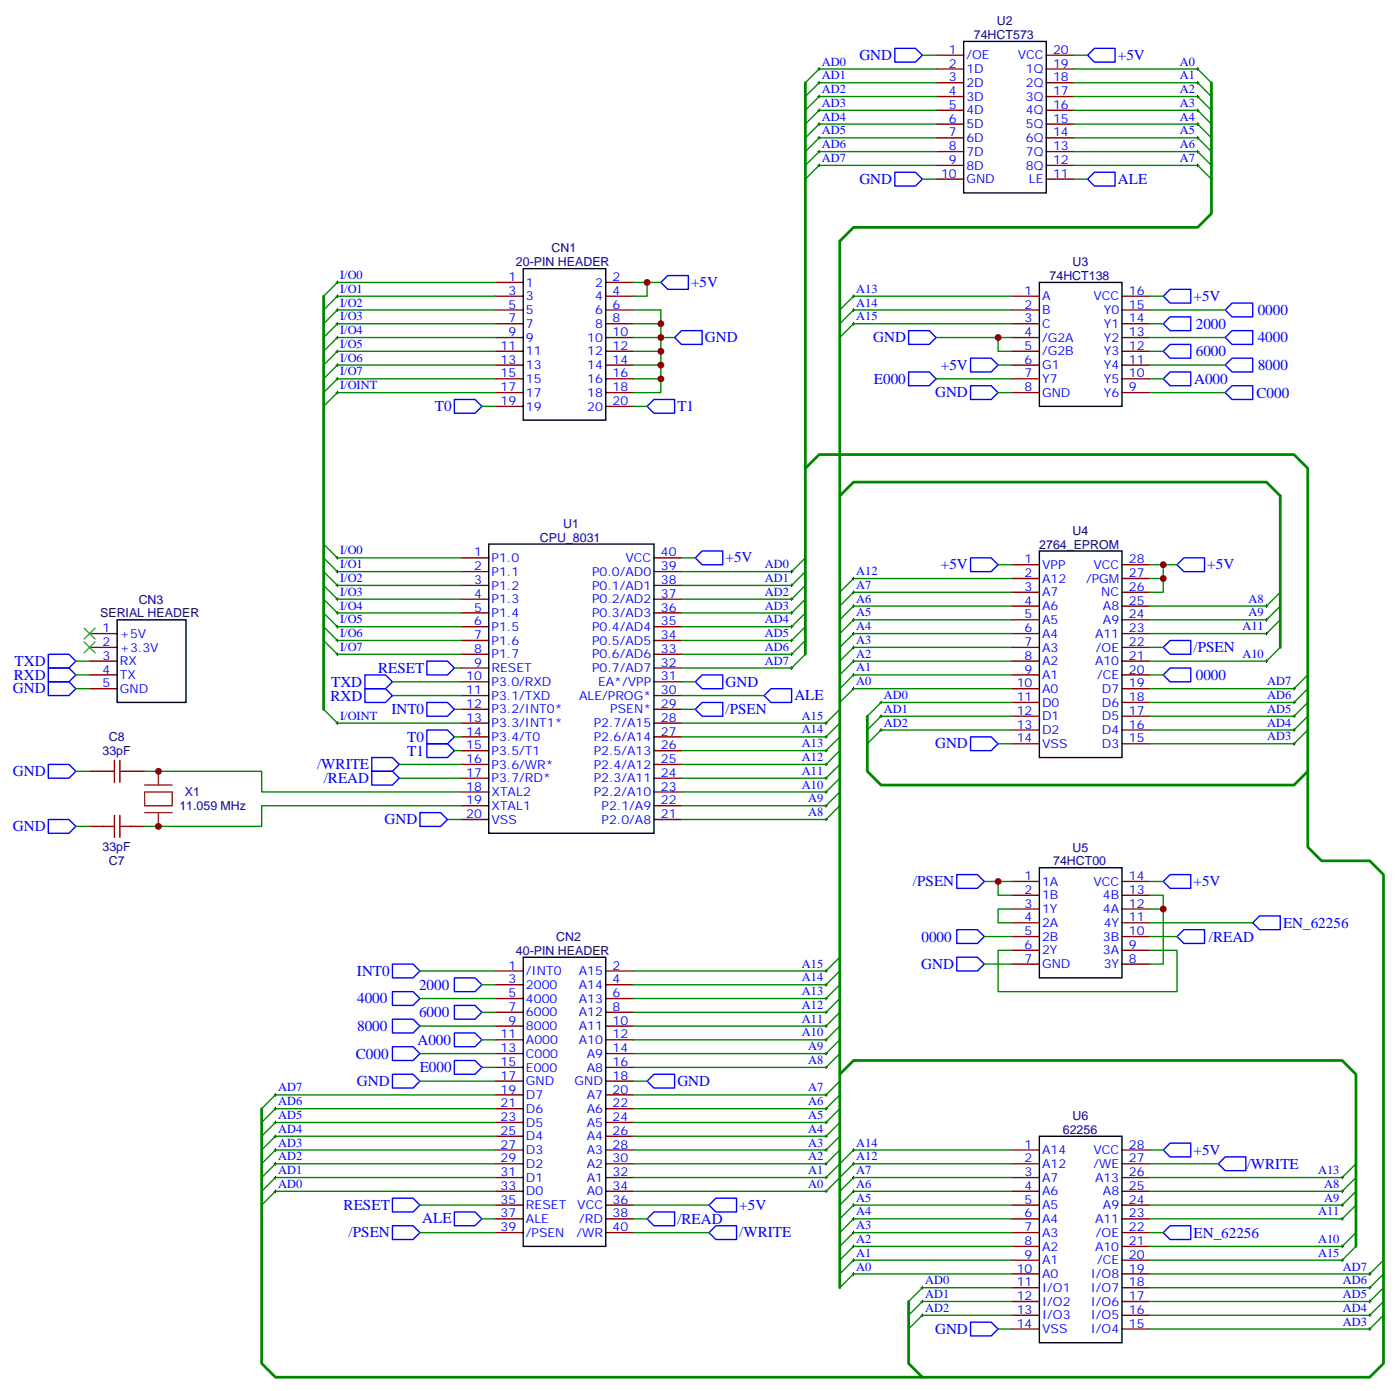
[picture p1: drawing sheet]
<svg xmlns="http://www.w3.org/2000/svg" width="359mm" height="356mm" viewBox="0 0 359 356" stroke-linecap="round" stroke-linejoin="round" font-family="sans-serif">
<path d="M206.4 21.2v146.4M310.5 21.2v33.5l-3.5 3.5h-88.2l-3.6 3.6v268.1M82.9 75.9v105.8M206.4 120l3.5-3.5h121.7l3.6 3.5v77.6l-3.6 3.5h-105.8l-3.5-3.5v-14.1M215.2 127l3.6-3.5h105.8l3.5 3.5v38.8M335.2 197.6v19.4l3.5 3.5h12.3l3.6 3.5v125.3l-3.6 3.5h-114.6l-3.5-3.5v-15.9M215.2 275.2l3.6-3.5h125.2l3.5 3.5v44.1M67.1 284v65.3l3.5 3.5h165.8" fill="none" stroke="#008700" stroke-width=".71"/>
<g fill="none" stroke="#870000" stroke-width=".35">
<path d="M239.9 14.1h7.1M239.9 17.7h7.1M268.1 14.1h7.1M268.1 17.7h7.1M239.9 21.2h7.1M239.9 24.7h7.1M239.9 28.3h7.1M239.9 31.8h7.1M239.9 35.3h7.1M239.9 38.8h7.1M268.1 21.2h7.1M268.1 24.7h7.1"/>
<path d="M268.1 28.3h7.1M268.1 31.8h7.1M268.1 35.3h7.1M268.1 38.8h7.1M239.9 42.4h7.1M239.9 45.9h7.1M268.1 42.4h7.1M268.1 45.9h7.1M127 75.9h7.1M127 79.4h7.1M127 72.4h7.1M155.3 75.9h7"/>
<path d="M155.3 79.4h7M155.3 72.4h7M259.3 75.9h7.1M259.3 79.4h7.1M287.5 75.9h7.1M287.5 79.4h7.1M127 82.9h7.1M127 86.5h7.1M127 90h7.1M127 93.5h7.1M127 97h7.1M155.3 82.9h7"/>
<path d="M155.3 86.5h7M155.3 90h7M155.3 93.5h7M155.3 97h7M259.3 82.9h7.1M259.3 86.5h7.1M259.3 90h7.1M259.3 93.5h7.1M259.3 97h7.1M287.5 82.9h7.1M287.5 86.5h7.1M287.5 90h7.1"/>
<path d="M287.5 93.5h7.1M287.5 97h7.1M127 100.6h7.1M127 104.1h7.1M155.3 100.6h7M155.3 104.1h7M259.3 100.6h7.1M287.5 100.6h7.1M118.2 142.9h7.1M118.2 146.4h7.1M118.2 150h7.1M118.2 153.5h7.1"/>
<path d="M118.2 157h7.1M167.6 142.9h7.1M167.6 146.4h7.1M167.6 150h7.1M167.6 153.5h7.1M167.6 157h7.1M259.3 144.7h7.1M259.3 148.2h7.1M259.3 151.7h7.1M259.3 155.3h7.1M259.3 158.8h7.1M287.5 144.7h7.1"/>
<path d="M287.5 148.2h7.1M287.5 151.7h7.1M287.5 155.3h7.1M287.5 158.8h7.1M23 162.3h7M23 165.8h7M23 169.4h7M23 172.9h7M23 176.4h7M118.2 160.5h7.1M118.2 164.1h7.1M118.2 167.6h7.1"/>
<path d="M118.2 171.1h7.1M118.2 174.7h7.1M118.2 178.2h7.1M167.6 160.5h7.1M167.6 164.1h7.1M167.6 167.6h7.1M167.6 171.1h7.1M167.6 174.7h7.1M167.6 178.2h7.1M259.3 162.3h7.1M259.3 165.8h7.1M259.3 169.4h7.1"/>
<path d="M259.3 172.9h7.1M259.3 176.4h7.1M259.3 180h7.1M287.5 162.3h7.1M287.5 165.8h7.1M287.5 169.4h7.1M287.5 172.9h7.1M287.5 176.4h7.1M287.5 180h7.1M23 197.6h3.5M33.5 197.6h3.6M118.2 181.7h7.1"/>
<path d="M118.2 185.2h7.1M118.2 188.8h7.1M118.2 192.3h7.1M118.2 195.8h7.1M118.2 199.4h7.1M167.6 181.7h7.1M167.6 185.2h7.1M167.6 188.8h7.1M167.6 192.3h7.1M167.6 195.8h7.1M167.6 199.4h7.1M259.3 183.5h7.1"/>
<path d="M259.3 187h7.1M259.3 190.5h7.1M287.5 183.5h7.1M287.5 187h7.1M287.5 190.5h7.1M23 211.7h3.5M33.5 211.7h3.6M118.2 202.9h7.1M118.2 206.4h7.1M118.2 209.9h7.1M167.6 202.9h7.1M167.6 206.4h7.1"/>
<path d="M167.6 209.9h7.1M259.3 225.8h7.1M259.3 229.3h7.1M259.3 232.9h7.1M259.3 236.4h7.1M259.3 239.9h7.1M287.5 225.8h7.1M287.5 229.3h7.1M287.5 232.9h7.1M287.5 236.4h7.1M287.5 239.9h7.1M127 248.7h7.1"/>
<path d="M127 252.3h7.1M127 255.8h7.1M127 259.3h7.1M155.3 248.7h7M155.3 252.3h7M155.3 255.8h7M155.3 259.3h7M259.3 243.5h7.1M259.3 247h7.1M287.5 243.5h7.1M287.5 247h7.1M127 262.9h7.1"/>
<path d="M127 266.4h7.1M127 269.9h7.1M127 273.4h7.1M127 277h7.1M155.3 262.9h7M155.3 266.4h7M155.3 269.9h7M155.3 273.4h7M155.3 277h7M127 294.6h7.1M127 298.1h7.1M127 280.5h7.1"/>
<path d="M127 284h7.1M127 287.5h7.1M127 291.1h7.1M155.3 294.6h7M155.3 298.1h7M155.3 280.5h7M155.3 284h7M155.3 287.5h7M155.3 291.1h7M259.3 294.6h7.1M259.3 298.1h7.1M287.5 294.6h7.1"/>
<path d="M287.5 298.1h7.1M127 301.7h7.1M127 305.2h7.1M127 308.7h7.1M127 312.2h7.1M127 315.8h7.1M155.3 301.7h7M155.3 305.2h7M155.3 308.7h7M155.3 312.2h7M155.3 315.8h7M259.3 301.7h7.1"/>
<path d="M259.3 305.2h7.1M259.3 308.7h7.1M259.3 312.2h7.1M259.3 315.8h7.1M259.3 319.3h7.1M287.5 301.7h7.1M287.5 305.2h7.1M287.5 308.7h7.1M287.5 312.2h7.1M287.5 315.8h7.1M287.5 319.3h7.1M259.3 322.8h7.1"/>
<path d="M259.3 326.4h7.1M259.3 329.9h7.1M259.3 333.4h7.1M259.3 336.9h7.1M287.5 322.8h7.1M287.5 326.4h7.1M287.5 329.9h7.1M287.5 333.4h7.1M287.5 336.9h7.1M259.3 340.5h7.1M287.5 340.5h7.1"/>
</g>
<path d="M247 10.6h21.1v38.8h-21.1zM134.1 68.8h21.2v38.8h-21.2zM266.4 72.4h21.1v31.7h-21.1zM125.3 139.4h42.3v74.1h-42.3zM30 158.8h17.7v21.2h-17.7zM266.4 141.1h21.1v53h-21.1zM266.4 222.3h21.1v28.2h-21.1zM134.1 245.2h21.2v74.1h-21.2zM266.4 291.1h21.1v52.9h-21.1z" fill="none" stroke="#000" stroke-width=".35"/>
<path d="M40.6 197.6v3.5M37.1 202.9h7v3.5h-7zM37.1 201.1h7M37.1 208.2h7M40.6 208.2v3.5" fill="none" stroke="#8c2424" stroke-width=".35"/>
<path d="M26.5 197.6h2.8M29.3 194.8v5.6M30.7 194.8v5.6M30.7 197.6h2.8M26.5 211.7h2.8M29.3 208.9v5.6M30.7 211.7h2.8M30.7 208.9v5.6" fill="none" stroke="#a10000" stroke-width=".35"/>
<g fill="none" stroke="#000" stroke-width=".26">
<path d="M209.6 17.7h.7M209.9 17.3v.7M306.6 17.7h.7M307 17.3v.7M209.6 21.2h.7M209.6 24.7h.7M209.6 28.3h.7M209.6 31.8h.7M209.6 35.3h.7M209.6 38.8h.7M209.9 20.8v.8M209.9 24.4v.7"/>
<path d="M209.9 27.9v.7M209.9 31.4v.7M209.9 35v.7M209.9 38.5v.7M306.6 21.2h.7M306.6 24.7h.7M306.6 28.3h.7M306.6 31.8h.7M306.6 35.3h.7M306.6 38.8h.7M307 20.8v.8M307 24.4v.7"/>
<path d="M307 27.9v.7M307 31.4v.7M307 35v.7M307 38.5v.7M209.6 42.4h.7M209.9 42v.7M306.6 42.4h.7M307 42v.7M86.1 72.4h.7M86.1 75.9h.7M86.1 79.4h.7M86.5 72v.7"/>
<path d="M86.5 75.5v.7M86.5 79.1v.7M218.4 75.9h.7M218.4 79.4h.7M218.8 75.5v.7M218.8 79.1v.7M86.1 82.9h.7M86.1 86.5h.7M86.1 90h.7M86.1 93.5h.7M86.1 97h.7M86.5 82.6v.7"/>
<path d="M86.5 86.1v.7M86.5 89.6v.7M86.5 93.2v.7M86.5 96.7v.7M218.4 82.9h.7M218.8 82.6v.7M86.1 100.6h.7M86.5 100.2v.7M86.1 142.9h.7M86.1 146.4h.7M86.1 150h.7M86.1 153.5h.7"/>
<path d="M86.1 157h.7M86.5 142.6v.7M86.5 146.1v.7M86.5 149.6v.7M86.5 153.1v.7M86.5 156.7v.7M202.5 146.4h.7M202.5 150h.7M202.5 153.5h.7M202.5 157h.7M202.9 146.1v.7M202.9 149.6v.7"/>
<path d="M202.9 153.1v.7M202.9 156.7v.7M218.4 148.2h.7M218.4 151.7h.7M218.4 155.3h.7M218.4 158.8h.7M218.8 147.8v.8M218.8 151.4v.7M218.8 154.9v.7M218.8 158.4v.7M324.2 155.3h.7M324.2 158.8h.7"/>
<path d="M324.6 154.9v.7M324.6 158.4v.7M86.1 160.5h.7M86.1 164.1h.7M86.1 167.6h.7M86.5 160.2v.7M86.5 163.7v.7M86.5 167.3v.7M202.5 160.5h.7M202.5 164.1h.7M202.5 167.6h.7M202.5 171.1h.7"/>
<path d="M202.9 160.2v.7M202.9 163.7v.7M202.9 167.3v.7M202.9 170.8v.7M218.4 162.3h.7M218.4 165.8h.7M218.4 169.4h.7M218.4 172.9h.7M218.4 176.4h.7M218.8 162v.7M218.8 165.5v.7M218.8 169v.7"/>
<path d="M218.8 172.5v.7M218.8 176.1v.7M225.5 180h.7M225.8 179.6v.7M324.2 162.3h.7M324.2 169.4h.7M324.6 162v.7M324.6 169v.7M331.3 176.4h.7M331.3 180h.7M331.6 176.1v.7M331.6 179.6v.7"/>
<path d="M86.1 185.2h.7M86.5 184.9v.7M211.3 185.2h.8M211.3 188.8h.8M211.3 192.3h.8M211.3 195.8h.8M211.3 199.4h.8M211.7 184.9v.7M211.7 188.4v.7M211.7 191.9v.8M211.7 195.5v.7M211.7 199v.7"/>
<path d="M225.5 183.5h.7M225.5 187h.7M225.8 183.1v.7M225.8 186.7v.7M331.3 183.5h.7M331.3 187h.7M331.3 190.5h.7M331.6 183.1v.7M331.6 186.7v.7M331.6 190.2v.7M211.3 202.9h.8M211.3 206.4h.8"/>
<path d="M211.3 209.9h.8M211.7 202.5v.7M211.7 206.1v.7M211.7 209.6v.7M211.3 259.3h.8M211.3 255.8h.8M211.3 252.3h.8M211.3 248.7h.8M211.7 248.4v.7M211.7 251.9v.7M211.7 255.4v.8M211.7 259v.7"/>
<path d="M211.3 273.4h.8M211.3 269.9h.8M211.3 266.4h.8M211.3 262.9h.8M211.7 262.5v.7M211.7 266v.7M211.7 269.6v.7M211.7 273.1v.7M70.2 294.6h.7M70.2 298.1h.7M70.2 291.1h.7M70.2 287.5h.7"/>
<path d="M70.2 284h.7M70.2 280.5h.7M70.6 280.1v.7M70.6 283.7v.7M70.6 287.2v.7M70.6 290.7v.7M70.6 294.3v.7M70.6 297.8v.7M211.3 294.6h.8M211.3 298.1h.8M211.3 291.1h.8M211.3 287.5h.8"/>
<path d="M211.3 284h.8M211.3 280.5h.8M211.7 280.1v.7M211.7 283.7v.7M211.7 287.2v.7M211.7 290.7v.7M211.7 294.3v.7M211.7 297.8v.7M218.4 294.6h.7M218.4 298.1h.7M218.8 294.3v.7M218.8 297.8v.7"/>
<path d="M70.2 301.7h.7M70.2 305.2h.7M70.6 301.3v.7M70.6 304.8v.7M211.3 301.7h.8M211.3 305.2h.8M211.7 301.3v.7M211.7 304.8v.7M218.4 301.7h.7M218.4 305.2h.7M218.4 308.7h.7M218.4 312.2h.7"/>
<path d="M218.4 319.3h.7M218.4 315.8h.7M218.8 301.3v.7M218.8 304.8v.7M218.8 308.4v.7M218.8 311.9v.7M218.8 315.4v.7M218.8 318.9v.8M343.6 301.7h.7M343.6 305.2h.7M343.6 308.7h.7M343.6 312.2h.7"/>
<path d="M343.6 319.3h.7M344 301.3v.7M344 304.8v.7M344 308.4v.7M344 311.9v.7M344 318.9v.8M218.4 326.4h.7M218.4 322.8h.7M218.8 322.5v.7M218.8 326v.7M236 329.9h.7M236 333.4h.7"/>
<path d="M236 336.9h.7M236.4 329.5v.7M236.4 333.1v.7M236.4 336.6v.7M343.6 322.8h.7M344 322.5v.7M350.7 326.4h.7M350.7 329.9h.7M350.7 333.4h.7M350.7 336.9h.7M351 326v.7M351 329.5v.7"/>
<path d="M351 333.1v.7M351 336.6v.7M350.7 340.5h.7M351 340.1v.7"/>
</g>
<g fill="none" stroke="#00f" stroke-width=".35">
<path d="M229.3 12.4h5.3l1.8 1.7-1.8 1.8h-5.3zM280.5 12.4h5.3v3.5h-5.3l-1.8-1.8zM229.3 44.1h5.3l1.8 1.8-1.8 1.8h-5.3zM280.5 44.1h5.3v3.6h-5.3l-1.8-1.8zM171.1 70.6h5.3v3.5h-5.3l-1.7-1.7zM299.9 74.1h5.3v3.5h-5.3l-1.8-1.7zM315.8 77.6h5.3v3.6h-5.3l-1.8-1.8zM174.7 84.7h5.3v3.5h-5.3l-1.8-1.7zM232.9 95.3h5.3l1.7 1.7-1.7 1.8h-5.3zM232.9 84.7h5.3l1.7 1.8-1.7 1.7h-5.3zM248.7 98.8h5.3l1.8 1.8-1.8 1.7h-5.3zM248.7 91.8h5.3l1.8 1.7-1.8 1.8h-5.3z"/>
<path d="M299.9 95.3h5.3v3.5h-5.3l-1.8-1.8zM299.9 88.2h5.3v3.6h-5.3l-1.8-1.8zM299.9 81.2h5.3v3.5h-5.3l-1.8-1.8zM315.8 98.8h5.3v3.5h-5.3l-1.8-1.7zM315.8 91.8h5.3v3.5h-5.3l-1.8-1.8zM315.8 84.7h5.3v3.5h-5.3l-1.8-1.7zM116.5 102.3h5.2l1.8 1.8-1.8 1.8h-5.2zM167.6 102.3h5.3v3.6h-5.3l-1.8-1.8zM180 141.1h5.2v3.6h-5.2l-1.8-1.8zM248.7 142.9h5.3l1.8 1.8-1.8 1.7h-5.3zM303.4 142.9h5.3v3.5h-5.3l-1.7-1.7zM12.4 174.7h5.3l1.7 1.7-1.7 1.8h-5.3z"/>
<path d="M12.4 171.1h5.3l1.7 1.8-1.7 1.8h-5.3zM12.4 167.6h5.3l1.7 1.8-1.7 1.7h-5.3zM93.5 172.9h5.3l1.8 1.8-1.8 1.7h-5.3zM93.5 176.4h5.3l1.8 1.8-1.8 1.8h-5.3zM109.4 180h5.3l1.8 1.7-1.8 1.8h-5.3zM109.4 169.4h5.3l1.8 1.7-1.8 1.8h-5.3zM180 172.9h5.2v3.5h-5.2l-1.8-1.7zM180 180h5.2v3.5h-5.2l-1.8-1.8zM197.6 176.4h5.3v3.6h-5.3l-1.8-1.8zM299.9 164.1h5.3v3.5h-5.3l-1.8-1.8zM299.9 171.1h5.3v3.6h-5.3l-1.8-1.8zM12.4 195.8h5.3l1.7 1.8-1.7 1.8h-5.3z"/>
<path d="M95.3 194.1h5.3l1.7 1.7-1.7 1.8h-5.3zM95.3 197.6h5.3l1.7 1.8-1.7 1.7h-5.3zM109.4 187h5.3l1.8 1.8-1.8 1.7h-5.3zM109.4 190.5h5.3l1.8 1.8-1.8 1.8h-5.3zM248.7 188.8h5.3l1.8 1.7-1.8 1.8h-5.3zM12.4 209.9h5.3l1.7 1.8-1.7 1.8h-5.3zM107.6 208.2h5.3l1.8 1.7-1.8 1.8h-5.3zM245.2 224h5.3l1.8 1.8-1.8 1.8h-5.3zM245.2 238.2h5.3l1.8 1.7-1.8 1.8h-5.3zM299.9 224h5.3v3.6h-5.3l-1.8-1.8zM303.4 238.2h5.3v3.5h-5.3l-1.7-1.8zM322.8 234.6h5.3v3.6h-5.3l-1.7-1.8z"/>
<path d="M100.6 254h5.3l1.7 1.8-1.7 1.8h-5.3zM100.6 247h5.3l1.7 1.7-1.7 1.8h-5.3zM116.5 257.6h5.2l1.8 1.7-1.8 1.8h-5.2zM116.5 250.5h5.2l1.8 1.8-1.8 1.7h-5.2zM245.2 245.2h5.3l1.8 1.8-1.8 1.7h-5.3zM100.6 261.1h5.3l1.7 1.8-1.7 1.7h-5.3zM100.6 268.1h5.3l1.7 1.8-1.7 1.8h-5.3zM100.6 275.2h5.3l1.7 1.8-1.7 1.7h-5.3zM116.5 264.6h5.2l1.8 1.8-1.8 1.7h-5.2zM116.5 271.7h5.2l1.8 1.7-1.8 1.8h-5.2zM167.6 275.2h5.3v3.5h-5.3l-1.8-1.7zM299.9 292.8h5.3v3.6h-5.3l-1.8-1.8z"/>
<path d="M314 296.4h5.3v3.5h-5.3l-1.8-1.8zM100.6 314h5.3l1.7 1.8-1.7 1.7h-5.3zM100.6 307h5.3l1.7 1.7-1.7 1.8h-5.3zM116.5 310.5h5.2l1.8 1.7-1.8 1.8h-5.2zM165.8 312.2l1.8-1.7h5.3v3.5h-5.3zM181.7 315.8l1.8-1.8h5.3v3.5h-5.3zM183.5 307h5.3v3.5h-5.3l-1.8-1.8zM299.9 314h5.3v3.5h-5.3l-1.8-1.7zM248.7 338.7h5.3l1.8 1.8-1.8 1.7h-5.3z"/>
</g>
<g fill="none" stroke="#008700" stroke-width=".35">
<path d="M209.9 17.7h30M236.4 14.1h3.5M275.2 14.1h3.5M275.2 17.7h31.8M209.9 21.2h30M209.9 24.7h30M209.9 28.3h30M209.9 31.8h30M209.9 35.3h30M209.9 38.8h30M275.2 21.2h31.8M275.2 24.7h31.8"/>
<path d="M275.2 28.3h31.8M275.2 31.8h31.8M275.2 35.3h31.8M275.2 38.8h31.8M209.9 42.4h30M236.4 45.9h3.5M275.2 45.9h3.5M275.2 42.4h31.8M86.5 79.4h40.5M86.5 72.4h40.5M86.5 75.9h40.5M162.3 79.4h7.1v21.2h-7.1"/>
<path d="M162.3 72.4h7.1M165.8 72.4v3.5h-3.5M218.8 79.4h40.5M218.8 75.9h40.5M294.6 79.4h19.4M294.6 75.9h3.5M86.5 97h40.5M86.5 93.5h40.5M86.5 90h40.5M86.5 86.5h40.5M86.5 82.9h40.5M162.3 97h7.1"/>
<path d="M162.3 93.5h7.1M162.3 90h7.1M162.3 86.5h10.6M162.3 82.9h7.1M218.8 82.9h40.5M239.9 97h19.4M239.9 86.5h19.4M255.8 86.5v3.5h3.5M255.8 93.5h3.5M294.6 97h3.5M294.6 93.5h19.4M294.6 90h3.5"/>
<path d="M294.6 86.5h19.4M294.6 82.9h3.5M86.5 100.6h40.5M123.5 104.1h3.5M162.3 104.1h3.5M255.8 100.6h3.5M294.6 100.6h19.4M86.5 142.9h31.7M86.5 146.4h31.7M86.5 150h31.7M86.5 153.5h31.7M86.5 157h31.7"/>
<path d="M174.7 142.9h3.5M174.7 146.4h28.2M174.7 150h28.2M174.7 153.5h28.2M174.7 157h28.2M218.8 148.2h40.5M218.8 158.8h40.5M218.8 155.3h40.5M218.8 151.7h40.5M255.8 144.7h3.5M294.6 148.2h3.5M294.6 158.8h30"/>
<path d="M294.6 155.3h30M294.6 144.7h7.1M298.1 144.7v7h-3.5M19.4 176.4h3.6M19.4 172.9h3.6M19.4 169.4h3.6M86.5 160.5h31.7M86.5 164.1h31.7M86.5 167.6h31.7M100.6 174.7h17.6M100.6 178.2h17.6M116.5 171.1h1.7"/>
<path d="M174.7 160.5h28.2M174.7 164.1h28.2M174.7 167.6h28.2M174.7 174.7h3.5M174.7 171.1h28.2M174.7 178.2h21.1M218.8 176.4h40.5M218.8 172.9h40.5M218.8 169.4h40.5M218.8 165.8h40.5M218.8 162.3h40.5M225.8 180h33.5"/>
<path d="M294.6 176.4h37M294.6 172.9h3.5M294.6 169.4h30M294.6 165.8h3.5M294.6 162.3h30M294.6 180h37M19.4 197.6h3.6M37.1 197.6h30v5.3h51.1M86.5 185.2h31.7M102.3 199.4h15.9M102.3 195.8h15.9M116.5 192.3h1.7"/>
<path d="M116.5 188.8h1.7M116.5 181.7h1.7M174.7 185.2h37M174.7 199.4h37M174.7 195.8h37M174.7 192.3h37M174.7 188.8h37M174.7 181.7h3.5M225.8 183.5h33.5M225.8 187h33.5M255.8 190.5h3.5M294.6 183.5h37"/>
<path d="M294.6 187h37M294.6 190.5h37M19.4 211.7h3.6M114.7 209.9h3.5M118.2 206.4h-51.1v5.3h-30M174.7 209.9h37M174.7 206.4h37M174.7 202.9h37M252.3 225.8h7M252.3 239.9h7M255.8 225.8v3.5h3.5M259.3 232.9h-3.5v3.5h3.5"/>
<path d="M294.6 229.3h3.5v17.7h-3.5M294.6 225.8h3.5M294.6 236.4h26.5M294.6 239.9h7.1M294.6 232.9h3.5M107.6 255.8h19.4M107.6 248.7h19.4M123.5 252.3h3.5M123.5 259.3h3.5M162.3 252.3h49.4M162.3 259.3h49.4M162.3 255.8h49.4"/>
<path d="M162.3 248.7h49.4M252.3 247h7M259.3 243.5h-3.5v10.5h45.9v-10.5h-7.1M107.6 269.9h19.4M107.6 262.9h19.4M107.6 277h19.4M123.5 273.4h3.5M123.5 266.4h3.5M162.3 273.4h49.4M162.3 266.4h49.4M162.3 269.9h49.4M162.3 262.9h49.4"/>
<path d="M162.3 277h3.5M70.6 298.1h56.4M70.6 294.6h56.4M70.6 280.5h56.4M70.6 284h56.4M70.6 287.5h56.4M70.6 291.1h56.4M162.3 298.1h49.4M162.3 294.6h49.4M162.3 280.5h49.4M162.3 284h49.4M162.3 287.5h49.4"/>
<path d="M162.3 291.1h49.4M218.8 298.1h40.5M218.8 294.6h40.5M294.6 298.1h17.6M294.6 294.6h3.5M70.6 301.7h56.4M70.6 305.2h56.4M107.6 308.7h19.4M107.6 315.8h19.4M123.5 312.2h3.5M162.3 301.7h49.4M162.3 305.2h49.4"/>
<path d="M162.3 308.7h19.4M162.3 312.2h3.5M162.3 315.8h19.4M218.8 301.7h40.5M218.8 305.2h40.5M218.8 308.7h40.5M218.8 312.2h40.5M218.8 315.8h40.5M218.8 319.3h40.5M294.6 301.7h49.4M294.6 305.2h49.4M294.6 308.7h49.4"/>
<path d="M294.6 312.2h49.4M294.6 315.8h3.5M294.6 319.3h49.4M218.8 322.8h40.5M218.8 326.4h40.5M236.4 329.9h22.9M236.4 333.4h22.9M236.4 336.9h22.9M294.6 322.8h49.4M294.6 326.4h56.4M294.6 329.9h56.4M294.6 333.4h56.4"/>
<path d="M294.6 336.9h56.4M255.8 340.5h3.5M294.6 340.5h56.4"/>
</g>
<g fill="#c00">
<circle cx="255.8" cy="86.5" r=".88"/>
<circle cx="298.1" cy="144.7" r=".88"/>
<circle cx="298.1" cy="148.2" r=".88"/>
<circle cx="255.8" cy="225.8" r=".88"/>
<circle cx="298.1" cy="232.9" r=".88"/>
<circle cx="40.6" cy="197.6" r=".88"/>
<circle cx="40.6" cy="211.7" r=".88"/>
<circle cx="169.4" cy="82.9" r=".88"/>
<circle cx="169.4" cy="86.5" r=".88"/>
<circle cx="169.4" cy="90" r=".88"/>
<circle cx="169.4" cy="93.5" r=".88"/>
<circle cx="169.4" cy="97" r=".88"/>
<circle cx="165.8" cy="72.4" r=".88"/>
</g>
<g fill="none" stroke="#008700" stroke-width=".35">
<path d="M209.9 17.7l-3.5 3.5M307 17.7l3.5 3.5M209.9 21.2l-3.5 3.5M209.9 24.7l-3.5 3.6M209.9 28.3l-3.5 3.5M209.9 31.8l-3.5 3.5M209.9 35.3l-3.5 3.5M209.9 38.8l-3.5 3.6M307 21.2l3.5 3.5M307 24.7l3.5 3.6M307 28.3l3.5 3.5M307 31.8l3.5 3.5"/>
<path d="M307 35.3l3.5 3.5M307 38.8l3.5 3.6M209.9 42.4l-3.5 3.5M307 42.4l3.5 3.5M86.5 72.4l-3.6 3.5M86.5 75.9l-3.6 3.5M86.5 79.4l-3.6 3.5M218.8 75.9l-3.6 3.5M218.8 79.4l-3.6 3.5M86.5 82.9l-3.6 3.6M86.5 86.5l-3.6 3.5M86.5 90l-3.6 3.5"/>
<path d="M86.5 93.5l-3.6 3.5M86.5 97l-3.6 3.6M218.8 82.9l-3.6 3.6M86.5 100.6l-3.6 3.5M82.9 139.4l3.6 3.5M82.9 142.9l3.6 3.5M82.9 146.4l3.6 3.6M82.9 150l3.6 3.5M82.9 153.5l3.6 3.5M82.9 157l3.6 3.5M206.4 142.9l-3.5 3.5M206.4 146.4l-3.5 3.6"/>
<path d="M206.4 150l-3.5 3.5M206.4 153.5l-3.5 3.5M206.4 157l-3.5 3.5M218.8 148.2l-3.6 3.5M218.8 151.7l-3.6 3.6M218.8 155.3l-3.6 3.5M218.8 158.8l-3.6 3.5M328.1 151.7l-3.5 3.6M328.1 155.3l-3.5 3.5M328.1 158.8l-3.5 3.5M82.9 160.5l3.6 3.6M82.9 164.1l3.6 3.5"/>
<path d="M206.4 160.5l-3.5 3.6M206.4 164.1l-3.5 3.5M206.4 167.6l-3.5 3.5M218.8 162.3l-3.6 3.5M218.8 165.8l-3.6 3.6M218.8 169.4l-3.6 3.5M218.8 172.9l-3.6 3.5M218.8 176.4l-3.6 3.6M225.8 180l-3.5 3.5M328.1 165.8l-3.5 3.6M335.2 180l-3.6 3.5M335.2 176.4l-3.6 3.6"/>
<path d="M335.2 172.9l-3.6 3.5M82.9 181.7l3.6 3.5M215.2 199.4l-3.5 3.5M215.2 195.8l-3.5 3.6M215.2 192.3l-3.5 3.5M215.2 188.8l-3.5 3.5M215.2 185.2l-3.5 3.6M215.2 181.7l-3.5 3.5M225.8 183.5l-3.5 3.5M225.8 187l-3.5 3.5M335.2 187l-3.6 3.5M335.2 183.5l-3.6 3.5"/>
<path d="M215.2 206.4l-3.5 3.5M215.2 202.9l-3.5 3.5M215.2 259.3l-3.5 3.6M215.2 255.8l-3.5 3.5M215.2 252.3l-3.5 3.5M215.2 248.7l-3.5 3.6M215.2 245.2l-3.5 3.5M215.2 277l-3.5 3.5M215.2 269.9l-3.5 3.5M215.2 266.4l-3.5 3.5M215.2 262.9l-3.5 3.5M70.6 280.5l-3.5 3.5"/>
<path d="M70.6 284l-3.5 3.5M70.6 287.5l-3.5 3.6M70.6 291.1l-3.5 3.5M70.6 294.6l-3.5 3.5M70.6 298.1l-3.5 3.6M215.2 294.6l-3.5 3.5M215.2 291.1l-3.5 3.5M215.2 287.5l-3.5 3.6M215.2 284l-3.5 3.5M215.2 280.5l-3.5 3.5M218.8 298.1l-7.1 7.1M218.8 294.6l-7.1 7.1"/>
<path d="M347.5 298.1l-3.5 3.6M70.6 301.7l-3.5 3.5M70.6 305.2l-3.5 3.5M218.8 319.3l-3.6 3.5M218.8 315.8l-3.6 3.5M218.8 312.2l-3.6 3.6M218.8 308.7l-3.6 3.5M218.8 305.2l-3.6 3.5M218.8 301.7l-3.6 3.5M347.5 315.8l-3.5 3.5M347.5 308.7l-3.5 3.5M347.5 305.2l-3.5 3.5"/>
<path d="M347.5 301.7l-3.5 3.5M347.5 319.3l-3.5 3.5M218.8 326.4l-3.6 3.5M218.8 322.8l-3.6 3.6M236.4 329.9l-3.5 3.5M236.4 333.4l-3.5 3.5M236.4 336.9l-3.5 3.6M354.6 322.8l-3.6 3.6M354.6 326.4l-3.6 3.5M354.6 329.9l-3.6 3.5M354.6 333.4l-3.6 3.5M354.6 336.9l-3.6 3.6"/>
</g>
<path d="M21.6 164.4l2.8 2.9M21.6 160.9l2.8 2.8M24.4 164.4l-2.8 2.9M24.4 160.9l-2.8 2.8" fill="none" stroke="#3c3" stroke-width=".35"/>
<g font-size="3.9" fill="#00f">
<text x="220.3" y="15.3">GND</text>
<text x="286.5" y="15.3">+5V</text>
<text x="220.3" y="47.1">GND</text>
<text x="286.5" y="47.1">ALE</text>
<text x="177.1" y="73.5">+5V</text>
<text x="305.9" y="77">+5V</text>
<text x="322.4" y="80.7">0000</text>
<text x="180.7" y="87.7">GND</text>
<text x="223.8" y="87.6">GND</text>
<text x="306.5" y="84.2">2000</text>
<text x="322.4" y="87.7">4000</text>
<text x="241.1" y="94.7">+5V</text>
<text x="306.5" y="91.3">6000</text>
<text x="322.4" y="94.8">8000</text>
<text x="224" y="98.3">E000</text>
<text x="239.7" y="101.7">GND</text>
<text x="306" y="98.3">A000</text>
<text x="322" y="101.8">C000</text>
<text x="111.4" y="105.4">T0</text>
<text x="173.6" y="105.4">T1</text>
<text x="185.9" y="144.1">+5V</text>
<text x="241.1" y="145.8">+5V</text>
<text x="309.4" y="145.8">+5V</text>
<text x="305.9" y="167">/PSEN</text>
<text x="3.7" y="170.6">TXD</text>
<text x="96.9" y="172.4">RESET</text>
<text x="3.3" y="177.6">GND</text>
<text x="3.5" y="174.2">RXD</text>
<text x="84.7" y="179.5">RXD</text>
<text x="84.9" y="175.9">TXD</text>
<text x="185.9" y="175.9">GND</text>
<text x="203.6" y="179.4">ALE</text>
<text x="306.5" y="174.2">0000</text>
<text x="100.3" y="183">INT0</text>
<text x="185.9" y="182.9">/PSEN</text>
<text x="104.4" y="190">T0</text>
<text x="239.7" y="191.7">GND</text>
<text x="81.3" y="197.1">/WRITE</text>
<text x="104.4" y="193.5">T1</text>
<text x="3.3" y="198.8">GND</text>
<text x="83" y="200.6">/READ</text>
<text x="3.3" y="212.9">GND</text>
<text x="98.5" y="211.1">GND</text>
<text x="234" y="227">/PSEN</text>
<text x="305.9" y="227">+5V</text>
<text x="328.8" y="237.7">EN_62256</text>
<text x="236.2" y="241.2">0000</text>
<text x="309.8" y="241.2">/READ</text>
<text x="91.5" y="250">INT0</text>
<text x="236.1" y="248.1">GND</text>
<text x="91.5" y="257.1">4000</text>
<text x="107.4" y="253.5">2000</text>
<text x="107.4" y="260.6">6000</text>
<text x="91.5" y="264.1">8000</text>
<text x="107" y="267.7">A000</text>
<text x="91.2" y="271.2">C000</text>
<text x="107.6" y="274.7">E000</text>
<text x="91.5" y="278.1">GND</text>
<text x="173.6" y="278.2">GND</text>
<text x="305.9" y="295.8">+5V</text>
<text x="319.5" y="299.4">/WRITE</text>
<text x="88.1" y="310">RESET</text>
<text x="189.5" y="309.9">+5V</text>
<text x="89.4" y="316.9">/PSEN</text>
<text x="108.2" y="313.4">ALE</text>
<text x="173.6" y="313.5">/READ</text>
<text x="189.5" y="317">/WRITE</text>
<text x="305.9" y="317">EN_62256</text>
<text x="239.7" y="341.6">GND</text>
</g>
<g font-size="3.2" fill="#000080">
<text x="249.6" y="10">74HCT573</text>
<text x="255.5" y="6.5">U2</text>
<text x="141.4" y="64.7">CN1</text>
<text x="132.2" y="68.2">20-PIN HEADER</text>
<text x="269" y="71.7">74HCT138</text>
<text x="274.9" y="68.2">U3</text>
<text x="144.3" y="135.3">U1</text>
<text x="274.9" y="137">U4</text>
<text x="138.4" y="138.8">CPU_8031</text>
<text x="266.4" y="140.5">2764_EPROM</text>
<text x="35.5" y="154.7">CN3</text>
<text x="25.7" y="158.2">SERIAL HEADER</text>
<text x="27.9" y="189.9">C8</text>
<text x="26.3" y="193.4">33pF</text>
<text x="46" y="207.5">11.059 MHz</text>
<text x="47.4" y="204">X1</text>
<text x="26.3" y="218.1">33pF</text>
<text x="27.9" y="221.6">C7</text>
<text x="269.9" y="221.7">74HCT00</text>
<text x="274.9" y="218.1">U5</text>
<text x="132.2" y="244.6">40-PIN HEADER</text>
<text x="142.6" y="241.1">CN2</text>
<text x="274.9" y="286.9">U6</text>
<text x="272.4" y="290.5">62256</text>
</g>
<g font-size="3.2" fill="#00f">
<text x="210.6" y="16.8">AD0</text>
<text x="243.2" y="13.8">1</text>
<text x="243.2" y="17.3">2</text>
<text x="247.7" y="15.2">/OE</text>
<text x="260.8" y="15.2">VCC</text>
<text x="269.9" y="17.3">19</text>
<text x="269.9" y="13.8">20</text>
<text x="302.4" y="16.8">A0</text>
<text x="210.6" y="20.3">AD1</text>
<text x="210.6" y="23.8">AD2</text>
<text x="243.2" y="20.8">3</text>
<text x="247.7" y="18.7">1D</text>
<text x="247.7" y="22.3">2D</text>
<text x="262.9" y="22.3">2Q</text>
<text x="262.9" y="18.7">1Q</text>
<text x="269.9" y="20.8">18</text>
<text x="302.4" y="20.3">A1</text>
<text x="302.4" y="23.8">A2</text>
<text x="210.6" y="27.4">AD3</text>
<text x="243.2" y="24.4">4</text>
<text x="243.2" y="27.9">5</text>
<text x="247.7" y="25.8">3D</text>
<text x="247.7" y="29.3">4D</text>
<text x="262.9" y="29.3">4Q</text>
<text x="262.9" y="25.8">3Q</text>
<text x="269.9" y="27.9">16</text>
<text x="269.9" y="24.4">17</text>
<text x="302.4" y="27.4">A3</text>
<text x="210.6" y="30.9">AD4</text>
<text x="210.6" y="34.4">AD5</text>
<text x="243.2" y="31.4">6</text>
<text x="243.2" y="35">7</text>
<text x="247.7" y="32.8">5D</text>
<text x="262.9" y="32.8">5Q</text>
<text x="269.9" y="35">14</text>
<text x="269.9" y="31.4">15</text>
<text x="302.4" y="30.9">A4</text>
<text x="302.4" y="34.4">A5</text>
<text x="210.6" y="38">AD6</text>
<text x="210.6" y="41.5">AD7</text>
<text x="243.2" y="38.5">8</text>
<text x="247.7" y="36.4">6D</text>
<text x="247.7" y="39.9">7D</text>
<text x="262.9" y="39.9">7Q</text>
<text x="262.9" y="36.4">6Q</text>
<text x="269.9" y="38.5">13</text>
<text x="302.4" y="38">A6</text>
<text x="302.4" y="41.5">A7</text>
<text x="241.2" y="45.5">10</text>
<text x="243.2" y="42">9</text>
<text x="247.7" y="43.4">8D</text>
<text x="247.7" y="47">GND</text>
<text x="262.9" y="43.4">8Q</text>
<text x="263.7" y="47">LE</text>
<text x="269.9" y="45.5">11</text>
<text x="269.9" y="42">12</text>
<text x="87.2" y="71.5">I/O0</text>
<text x="87.2" y="75">I/O1</text>
<text x="130.3" y="72">1</text>
<text x="130.3" y="75.5">3</text>
<text x="134.8" y="73.4">1</text>
<text x="134.8" y="76.9">3</text>
<text x="152.5" y="73.4">2</text>
<text x="152.5" y="76.9">4</text>
<text x="157" y="72">2</text>
<text x="157" y="75.5">4</text>
<text x="219.5" y="75">A13</text>
<text x="262.6" y="75.5">1</text>
<text x="267.1" y="76.9">A</text>
<text x="280.2" y="76.9">VCC</text>
<text x="289.3" y="75.5">16</text>
<text x="87.2" y="78.5">I/O2</text>
<text x="87.2" y="82.1">I/O3</text>
<text x="130.3" y="79.1">5</text>
<text x="130.3" y="82.6">7</text>
<text x="134.8" y="80.5">5</text>
<text x="134.8" y="84">7</text>
<text x="152.5" y="80.5">6</text>
<text x="152.5" y="84">8</text>
<text x="157" y="79.1">6</text>
<text x="157" y="82.6">8</text>
<text x="219.5" y="78.5">A14</text>
<text x="219.5" y="82.1">A15</text>
<text x="262.6" y="79.1">2</text>
<text x="262.6" y="82.6">3</text>
<text x="267.1" y="80.5">B</text>
<text x="267.1" y="84">C</text>
<text x="282.9" y="84">Y1</text>
<text x="282.9" y="80.5">Y0</text>
<text x="289.3" y="82.6">14</text>
<text x="289.3" y="79.1">15</text>
<text x="87.2" y="85.6">I/O4</text>
<text x="87.2" y="89.1">I/O5</text>
<text x="128.3" y="89.6">11</text>
<text x="130.3" y="86.1">9</text>
<text x="134.8" y="87.5">9</text>
<text x="150.5" y="87.5">10</text>
<text x="157" y="86.1">10</text>
<text x="157" y="89.6">12</text>
<text x="262.6" y="86.1">4</text>
<text x="262.6" y="89.6">5</text>
<text x="267.1" y="87.5">/G2A</text>
<text x="282.9" y="87.5">Y2</text>
<text x="289.3" y="89.6">12</text>
<text x="289.3" y="86.1">13</text>
<text x="87.2" y="92.6">I/O6</text>
<text x="128.3" y="93.2">13</text>
<text x="134.8" y="91.1">11</text>
<text x="134.8" y="94.6">13</text>
<text x="150.5" y="91.1">12</text>
<text x="150.5" y="94.6">14</text>
<text x="157" y="93.2">14</text>
<text x="262.6" y="93.2">6</text>
<text x="267.1" y="91.1">/G2B</text>
<text x="267.1" y="94.6">G1</text>
<text x="282.9" y="94.6">Y4</text>
<text x="282.9" y="91.1">Y3</text>
<text x="289.3" y="93.2">11</text>
<text x="87.2" y="96.2">I/O7</text>
<text x="87.2" y="99.7">I/OINT</text>
<text x="128.3" y="96.7">15</text>
<text x="128.3" y="100.2">17</text>
<text x="134.8" y="98.1">15</text>
<text x="134.8" y="101.6">17</text>
<text x="150.5" y="98.1">16</text>
<text x="150.5" y="101.6">18</text>
<text x="157" y="96.7">16</text>
<text x="157" y="100.2">18</text>
<text x="262.6" y="96.7">7</text>
<text x="262.6" y="100.2">8</text>
<text x="267.1" y="98.1">Y7</text>
<text x="267.1" y="101.6">GND</text>
<text x="282.9" y="101.6">Y6</text>
<text x="282.9" y="98.1">Y5</text>
<text x="289.3" y="100.2">9</text>
<text x="289.3" y="96.7">10</text>
<text x="128.3" y="103.8">19</text>
<text x="134.8" y="105.2">19</text>
<text x="150.5" y="105.2">20</text>
<text x="157" y="103.8">20</text>
<text x="87.2" y="142">I/O0</text>
<text x="121.5" y="142.6">1</text>
<text x="126" y="144">P1.0</text>
<text x="160.3" y="144">VCC</text>
<text x="169.4" y="142.6">40</text>
<text x="87.2" y="145.6">I/O1</text>
<text x="87.2" y="149.1">I/O2</text>
<text x="121.5" y="146.1">2</text>
<text x="121.5" y="149.6">3</text>
<text x="126" y="147.5">P1.1</text>
<text x="151.7" y="147.5">P0.0/AD0</text>
<text x="169.4" y="149.6">38</text>
<text x="169.4" y="146.1">39</text>
<text x="196" y="145.6">AD0</text>
<text x="196" y="149.1">AD1</text>
<text x="219.5" y="147.3">A12</text>
<text x="262.6" y="144.3">1</text>
<text x="262.6" y="147.8">2</text>
<text x="267.1" y="145.7">VPP</text>
<text x="267.1" y="149.3">A12</text>
<text x="278.4" y="149.3">/PGM</text>
<text x="280.2" y="145.7">VCC</text>
<text x="289.3" y="147.8">27</text>
<text x="289.3" y="144.3">28</text>
<text x="87.2" y="152.6">I/O3</text>
<text x="121.5" y="153.1">4</text>
<text x="126" y="151">P1.2</text>
<text x="126" y="154.6">P1.3</text>
<text x="151.7" y="154.6">P0.2/AD2</text>
<text x="151.7" y="151">P0.1/AD1</text>
<text x="169.4" y="153.1">37</text>
<text x="196" y="152.6">AD2</text>
<text x="219.5" y="150.8">A7</text>
<text x="219.5" y="154.4">A6</text>
<text x="262.6" y="151.4">3</text>
<text x="262.6" y="154.9">4</text>
<text x="267.1" y="152.8">A7</text>
<text x="282.3" y="152.8">NC</text>
<text x="289.3" y="154.9">25</text>
<text x="289.3" y="151.4">26</text>
<text x="320" y="154.4">A8</text>
<text x="26.2" y="162">1</text>
<text x="87.2" y="156.1">I/O4</text>
<text x="87.2" y="159.7">I/O5</text>
<text x="121.5" y="156.7">5</text>
<text x="121.5" y="160.2">6</text>
<text x="126" y="158.1">P1.4</text>
<text x="126" y="161.6">P1.5</text>
<text x="151.7" y="161.6">P0.4/AD4</text>
<text x="151.7" y="158.1">P0.3/AD3</text>
<text x="169.4" y="160.2">35</text>
<text x="169.4" y="156.7">36</text>
<text x="196" y="156.1">AD3</text>
<text x="196" y="159.7">AD4</text>
<text x="219.5" y="157.9">A5</text>
<text x="219.5" y="161.4">A4</text>
<text x="262.6" y="158.4">5</text>
<text x="262.6" y="162">6</text>
<text x="267.1" y="156.3">A6</text>
<text x="267.1" y="159.8">A5</text>
<text x="282.7" y="159.8">A9</text>
<text x="282.7" y="156.3">A8</text>
<text x="289.3" y="162">23</text>
<text x="289.3" y="158.4">24</text>
<text x="318.4" y="161.4">A11</text>
<text x="320" y="157.9">A9</text>
<text x="26.2" y="165.5">2</text>
<text x="30.7" y="163.4">+5V</text>
<text x="30.7" y="166.9">+3.3V</text>
<text x="87.2" y="163.2">I/O6</text>
<text x="87.2" y="166.7">I/O7</text>
<text x="121.5" y="163.7">7</text>
<text x="121.5" y="167.3">8</text>
<text x="126" y="165.1">P1.6</text>
<text x="151.7" y="165.1">P0.5/AD5</text>
<text x="169.4" y="167.3">33</text>
<text x="169.4" y="163.7">34</text>
<text x="196" y="163.2">AD5</text>
<text x="196" y="166.7">AD6</text>
<text x="219.5" y="165">A3</text>
<text x="262.6" y="165.5">7</text>
<text x="267.1" y="163.4">A4</text>
<text x="267.1" y="166.9">A3</text>
<text x="280.6" y="163.4">A11</text>
<text x="280.9" y="166.9">/OE</text>
<text x="289.3" y="165.5">22</text>
<text x="26.2" y="169">3</text>
<text x="26.2" y="172.5">4</text>
<text x="30.7" y="170.4">RX</text>
<text x="30.7" y="174">TX</text>
<text x="121.5" y="170.8">9</text>
<text x="126" y="168.7">P1.7</text>
<text x="126" y="172.2">RESET</text>
<text x="151.7" y="172.2">P0.7/AD7</text>
<text x="151.7" y="168.7">P0.6/AD6</text>
<text x="169.4" y="170.8">32</text>
<text x="196" y="170.3">AD7</text>
<text x="219.5" y="168.5">A2</text>
<text x="219.5" y="172">A1</text>
<text x="262.6" y="169">8</text>
<text x="262.6" y="172.5">9</text>
<text x="267.1" y="170.4">A2</text>
<text x="267.1" y="174">A1</text>
<text x="280.6" y="170.4">A10</text>
<text x="281.2" y="174">/CE</text>
<text x="289.3" y="172.5">20</text>
<text x="289.3" y="169">21</text>
<text x="318.4" y="168.5">A10</text>
<text x="26.2" y="176.1">5</text>
<text x="30.7" y="177.5">GND</text>
<text x="119.5" y="174.3">10</text>
<text x="119.5" y="177.8">11</text>
<text x="126" y="175.7">P3.0/RXD</text>
<text x="126" y="179.2">P3.1/TXD</text>
<text x="148.4" y="179.2">ALE/PROG*</text>
<text x="153.3" y="175.7">EA*/VPP</text>
<text x="169.4" y="177.8">30</text>
<text x="169.4" y="174.3">31</text>
<text x="219.5" y="175.5">A0</text>
<text x="226.5" y="179.1">AD0</text>
<text x="260.6" y="176.1">10</text>
<text x="260.6" y="179.6">11</text>
<text x="267.1" y="177.5">A0</text>
<text x="282.4" y="177.5">D7</text>
<text x="289.3" y="179.6">18</text>
<text x="289.3" y="176.1">19</text>
<text x="324.8" y="179.1">AD6</text>
<text x="324.8" y="175.5">AD7</text>
<text x="87.2" y="184.4">I/OINT</text>
<text x="119.5" y="181.4">12</text>
<text x="119.5" y="184.9">13</text>
<text x="126" y="182.8">P3.2/INT0*</text>
<text x="156.4" y="182.8">PSEN*</text>
<text x="169.4" y="184.9">28</text>
<text x="169.4" y="181.4">29</text>
<text x="205.5" y="184.4">A15</text>
<text x="226.5" y="182.6">AD1</text>
<text x="260.6" y="183.1">12</text>
<text x="267.1" y="181">D0</text>
<text x="267.1" y="184.5">D1</text>
<text x="282.4" y="184.5">D5</text>
<text x="282.4" y="181">D6</text>
<text x="289.3" y="183.1">17</text>
<text x="324.8" y="182.6">AD5</text>
<text x="119.5" y="188.4">14</text>
<text x="119.5" y="191.9">15</text>
<text x="126" y="186.3">P3.3/INT1*</text>
<text x="126" y="189.8">P3.4/T0</text>
<text x="152.2" y="189.8">P2.6/A14</text>
<text x="152.2" y="186.3">P2.7/A15</text>
<text x="169.4" y="191.9">26</text>
<text x="169.4" y="188.4">27</text>
<text x="205.5" y="187.9">A14</text>
<text x="205.5" y="191.4">A13</text>
<text x="226.5" y="186.1">AD2</text>
<text x="260.6" y="186.7">13</text>
<text x="260.6" y="190.2">14</text>
<text x="267.1" y="188.1">D2</text>
<text x="267.1" y="191.6">VSS</text>
<text x="282.4" y="191.6">D3</text>
<text x="282.4" y="188.1">D4</text>
<text x="289.3" y="190.2">15</text>
<text x="289.3" y="186.7">16</text>
<text x="324.8" y="189.7">AD3</text>
<text x="324.8" y="186.1">AD4</text>
<text x="119.5" y="195.5">16</text>
<text x="126" y="193.4">P3.5/T1</text>
<text x="126" y="196.9">P3.6/WR*</text>
<text x="152.2" y="196.9">P2.4/A12</text>
<text x="152.2" y="193.4">P2.5/A13</text>
<text x="169.4" y="195.5">25</text>
<text x="205.5" y="194.9">A12</text>
<text x="119.5" y="199">17</text>
<text x="119.5" y="202.5">18</text>
<text x="126" y="200.4">P3.7/RD*</text>
<text x="126" y="203.9">XTAL2</text>
<text x="152.2" y="203.9">P2.2/A10</text>
<text x="152.2" y="200.4">P2.3/A11</text>
<text x="169.4" y="202.5">23</text>
<text x="169.4" y="199">24</text>
<text x="205.5" y="198.5">A11</text>
<text x="205.5" y="202">A10</text>
<text x="119.5" y="206.1">19</text>
<text x="119.5" y="209.6">20</text>
<text x="126" y="207.5">XTAL1</text>
<text x="154.2" y="207.5">P2.1/A9</text>
<text x="169.4" y="209.6">21</text>
<text x="169.4" y="206.1">22</text>
<text x="207.1" y="205.5">A9</text>
<text x="207.1" y="209.1">A8</text>
<text x="126" y="211">VSS</text>
<text x="154.2" y="211">P2.0/A8</text>
<text x="262.6" y="225.5">1</text>
<text x="267.1" y="226.9">1A</text>
<text x="280.2" y="226.9">VCC</text>
<text x="289.3" y="225.5">14</text>
<text x="262.6" y="229">2</text>
<text x="262.6" y="232.5">3</text>
<text x="267.1" y="230.4">1B</text>
<text x="267.1" y="233.9">1Y</text>
<text x="282.7" y="230.4">4B</text>
<text x="282.7" y="233.9">4A</text>
<text x="289.3" y="232.5">12</text>
<text x="289.3" y="229">13</text>
<text x="262.6" y="236">4</text>
<text x="262.6" y="239.6">5</text>
<text x="267.1" y="237.5">2A</text>
<text x="282.9" y="237.5">4Y</text>
<text x="289.3" y="239.6">10</text>
<text x="289.3" y="236">11</text>
<text x="262.6" y="243.1">6</text>
<text x="267.1" y="241">2B</text>
<text x="267.1" y="244.5">2Y</text>
<text x="282.7" y="241">3B</text>
<text x="282.7" y="244.5">3A</text>
<text x="289.3" y="243.1">9</text>
<text x="130.3" y="248.4">1</text>
<text x="130.3" y="251.9">3</text>
<text x="134.8" y="249.8">/INT0</text>
<text x="148.4" y="249.8">A15</text>
<text x="157" y="248.4">2</text>
<text x="157" y="251.9">4</text>
<text x="205.5" y="251.4">A14</text>
<text x="205.5" y="247.9">A15</text>
<text x="262.6" y="246.6">7</text>
<text x="267.1" y="248">GND</text>
<text x="282.9" y="248">3Y</text>
<text x="289.3" y="246.6">8</text>
<text x="130.3" y="255.4">5</text>
<text x="134.8" y="253.3">2000</text>
<text x="134.8" y="256.9">4000</text>
<text x="148.4" y="253.3">A14</text>
<text x="148.4" y="256.9">A13</text>
<text x="157" y="255.4">6</text>
<text x="205.5" y="254.9">A13</text>
<text x="130.3" y="259">7</text>
<text x="130.3" y="262.5">9</text>
<text x="134.8" y="260.4">6000</text>
<text x="134.8" y="263.9">8000</text>
<text x="148.4" y="260.4">A12</text>
<text x="148.4" y="263.9">A11</text>
<text x="157" y="259">8</text>
<text x="157" y="262.5">10</text>
<text x="205.5" y="262">A11</text>
<text x="205.5" y="258.4">A12</text>
<text x="128.3" y="266">11</text>
<text x="128.3" y="269.6">13</text>
<text x="134.8" y="267.4">A000</text>
<text x="148.4" y="267.4">A10</text>
<text x="157" y="266">12</text>
<text x="157" y="269.6">14</text>
<text x="205.5" y="265.5">A10</text>
<text x="207.1" y="269">A9</text>
<text x="128.3" y="273.1">15</text>
<text x="134.8" y="271">C000</text>
<text x="134.8" y="274.5">E000</text>
<text x="150.4" y="271">A9</text>
<text x="150.4" y="274.5">A8</text>
<text x="157" y="273.1">16</text>
<text x="207.1" y="272.6">A8</text>
<text x="71.3" y="279.6">AD7</text>
<text x="128.3" y="276.6">17</text>
<text x="128.3" y="280.1">19</text>
<text x="134.8" y="278">GND</text>
<text x="134.8" y="281.6">D7</text>
<text x="147.3" y="278">GND</text>
<text x="150.4" y="281.6">A7</text>
<text x="157" y="276.6">18</text>
<text x="157" y="280.1">20</text>
<text x="207.1" y="279.6">A7</text>
<text x="71.3" y="286.7">AD5</text>
<text x="71.3" y="283.1">AD6</text>
<text x="128.3" y="283.7">21</text>
<text x="128.3" y="287.2">23</text>
<text x="134.8" y="285.1">D6</text>
<text x="150.4" y="285.1">A6</text>
<text x="157" y="283.7">22</text>
<text x="157" y="287.2">24</text>
<text x="207.1" y="286.7">A5</text>
<text x="207.1" y="283.1">A6</text>
<text x="71.3" y="293.7">AD3</text>
<text x="71.3" y="290.2">AD4</text>
<text x="128.3" y="290.7">25</text>
<text x="134.8" y="288.6">D5</text>
<text x="134.8" y="292.1">D4</text>
<text x="150.4" y="288.6">A5</text>
<text x="150.4" y="292.1">A4</text>
<text x="157" y="290.7">26</text>
<text x="207.1" y="293.7">A3</text>
<text x="207.1" y="290.2">A4</text>
<text x="219.5" y="293.7">A14</text>
<text x="71.3" y="297.3">AD2</text>
<text x="128.3" y="294.3">27</text>
<text x="128.3" y="297.8">29</text>
<text x="134.8" y="295.7">D3</text>
<text x="134.8" y="299.2">D2</text>
<text x="150.4" y="295.7">A3</text>
<text x="150.4" y="299.2">A2</text>
<text x="157" y="294.3">28</text>
<text x="157" y="297.8">30</text>
<text x="207.1" y="297.3">A2</text>
<text x="219.5" y="297.3">A12</text>
<text x="262.6" y="294.3">1</text>
<text x="262.6" y="297.8">2</text>
<text x="267.1" y="295.7">A14</text>
<text x="267.1" y="299.2">A12</text>
<text x="280.2" y="295.7">VCC</text>
<text x="280.3" y="299.2">/WE</text>
<text x="289.3" y="297.8">27</text>
<text x="289.3" y="294.3">28</text>
<text x="71.3" y="304.3">AD0</text>
<text x="71.3" y="300.8">AD1</text>
<text x="128.3" y="301.3">31</text>
<text x="128.3" y="304.8">33</text>
<text x="134.8" y="302.7">D1</text>
<text x="150.4" y="302.7">A1</text>
<text x="157" y="301.3">32</text>
<text x="157" y="304.8">34</text>
<text x="207.1" y="304.3">A0</text>
<text x="207.1" y="300.8">A1</text>
<text x="219.5" y="304.3">A6</text>
<text x="219.5" y="300.8">A7</text>
<text x="262.6" y="301.3">3</text>
<text x="262.6" y="304.8">4</text>
<text x="267.1" y="302.7">A7</text>
<text x="280.6" y="302.7">A13</text>
<text x="289.3" y="304.8">25</text>
<text x="289.3" y="301.3">26</text>
<text x="337.8" y="300.8">A13</text>
<text x="339.4" y="304.3">A8</text>
<text x="128.3" y="308.4">35</text>
<text x="128.3" y="311.9">37</text>
<text x="134.8" y="306.2">D0</text>
<text x="134.8" y="309.8">RESET</text>
<text x="148" y="309.8">VCC</text>
<text x="150.4" y="306.2">A0</text>
<text x="157" y="308.4">36</text>
<text x="157" y="311.9">38</text>
<text x="219.5" y="311.4">A4</text>
<text x="219.5" y="307.8">A5</text>
<text x="262.6" y="308.4">5</text>
<text x="262.6" y="311.9">6</text>
<text x="267.1" y="306.2">A6</text>
<text x="267.1" y="309.8">A5</text>
<text x="282.7" y="309.8">A9</text>
<text x="282.7" y="306.2">A8</text>
<text x="289.3" y="311.9">23</text>
<text x="289.3" y="308.4">24</text>
<text x="337.8" y="311.4">A11</text>
<text x="339.4" y="307.8">A9</text>
<text x="128.3" y="315.4">39</text>
<text x="134.8" y="313.3">ALE</text>
<text x="134.8" y="316.8">/PSEN</text>
<text x="147.8" y="316.8">/WR</text>
<text x="148.5" y="313.3">/RD</text>
<text x="157" y="315.4">40</text>
<text x="219.5" y="314.9">A3</text>
<text x="262.6" y="315.4">7</text>
<text x="267.1" y="313.3">A4</text>
<text x="267.1" y="316.8">A3</text>
<text x="280.6" y="313.3">A11</text>
<text x="280.9" y="316.8">/OE</text>
<text x="289.3" y="315.4">22</text>
<text x="219.5" y="321.9">A1</text>
<text x="219.5" y="318.4">A2</text>
<text x="262.6" y="318.9">8</text>
<text x="262.6" y="322.5">9</text>
<text x="267.1" y="320.4">A2</text>
<text x="267.1" y="323.9">A1</text>
<text x="280.6" y="320.4">A10</text>
<text x="281.2" y="323.9">/CE</text>
<text x="289.3" y="322.5">20</text>
<text x="289.3" y="318.9">21</text>
<text x="337.8" y="318.4">A10</text>
<text x="337.8" y="321.9">A15</text>
<text x="219.5" y="325.5">A0</text>
<text x="237.1" y="329">AD0</text>
<text x="260.6" y="326">10</text>
<text x="260.6" y="329.5">11</text>
<text x="267.1" y="327.4">A0</text>
<text x="279.6" y="327.4">I/O8</text>
<text x="289.3" y="329.5">18</text>
<text x="289.3" y="326">19</text>
<text x="344.2" y="329">AD6</text>
<text x="344.2" y="325.5">AD7</text>
<text x="237.1" y="332.5">AD1</text>
<text x="260.6" y="333.1">12</text>
<text x="267.1" y="330.9">I/O1</text>
<text x="267.1" y="334.5">I/O2</text>
<text x="279.6" y="334.5">I/O6</text>
<text x="279.6" y="330.9">I/O7</text>
<text x="289.3" y="333.1">17</text>
<text x="344.2" y="332.5">AD5</text>
<text x="237.1" y="336.1">AD2</text>
<text x="260.6" y="336.6">13</text>
<text x="260.6" y="340.1">14</text>
<text x="267.1" y="338">I/O3</text>
<text x="267.1" y="341.5">VSS</text>
<text x="279.6" y="341.5">I/O4</text>
<text x="279.6" y="338">I/O5</text>
<text x="289.3" y="340.1">15</text>
<text x="289.3" y="336.6">16</text>
<text x="344.2" y="339.6">AD3</text>
<text x="344.2" y="336.1">AD4</text>
</g>
</svg>
